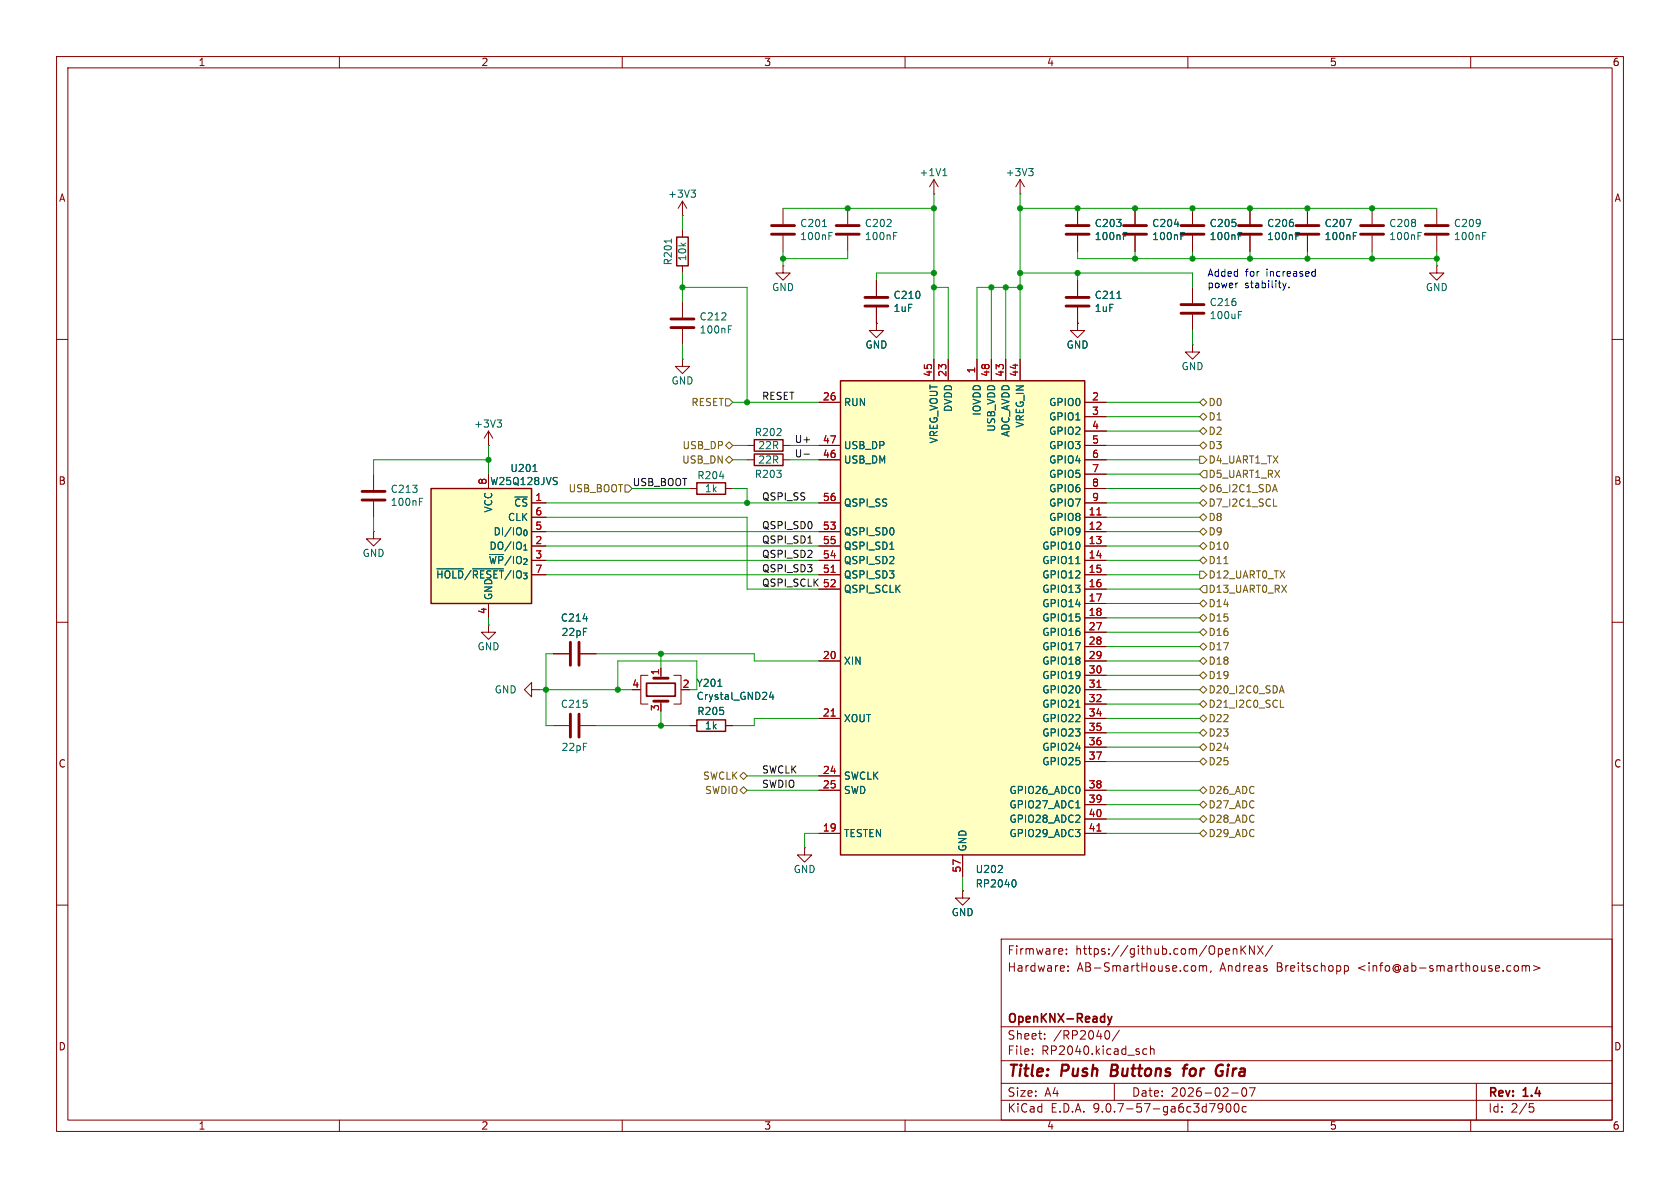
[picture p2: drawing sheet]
<svg xmlns="http://www.w3.org/2000/svg" width="297mm" height="210mm" viewBox="0 0 297 210" stroke-linecap="round" stroke-linejoin="round" font-family="sans-serif">
<g fill="none" stroke="#840000" stroke-width=".18">
<path d="M10 10h277v190h-277zM12 12h273v186h-273zM60 10v2M110 10v2M160 10v2M210 10v2M260 10v2M165.1 34.3h.1M165.1 31.8l-.8 1.2M165.1 31.8l.8 1.2M165.1 31.8v2.5M180.3 34.3h.1"/>
<path d="M180.3 31.8l-.7 1.2M180.3 31.8l.8 1.2M180.3 31.8v2.5M242.6 36.8v2.8M254 36.8v2.8M190.5 57.2v1.2h1.3l-1.3 1.3-1.3-1.3h1.3M190.5 57.2h.1M190.5 49.5v2.8M190.5 54.4v2.8M242.6 41.7v2.8M254 41.7v2.8M10 60h2"/>
<path d="M86.4 78.7h.1M86.4 76.2l-.8 1.3M86.4 76.2l.7 1.3M86.4 76.2v2.5M210.8 61v1.2h1.3l-1.3 1.3-1.3-1.3h1.3M210.8 61h.1M285 60h2M66 94v1.3h1.3l-1.3 1.2-1.2-1.2h1.2M66 94h.1M10 110h2M86.4 110.5v1.3h1.2l-1.2 1.2-1.3-1.2h1.3M86.4 110.5h.1"/>
<path d="M97.8 115.6h2.8M102.6 115.6h2.8M285 110h2M94 121.9v-1.2l-1.3 1.2 1.3 1.3v-1.3h1.2M95.2 121.9h.1M97.8 128.3h2.8M102.6 128.3h2.8M10 160h2M177 166h108v32h-108zM187.8 167.8l.1 .3-.7 .1M188.5 168.6v.1M188.5 167.8v.1"/>
<path d="M188.8 171.6v.1M188.8 170.8v.1M211.1 170.7l.3 .3v.4l-.3 .3M212 170.8l.5-.1 .2 .2M212 170.7v1M212.7 170.9l.2-.2 .3 .1 .1 .9M212.7 170.9v.8M214.1 171.6l-.1 .3M218 167.8l.2-.1 .4 .1 .1 .9M218 167.7v1M219.4 167.2v1.5M219.6 167.8l.6 .9"/>
<path d="M220.2 167.2l-.8 .9M221.7 167.2v1.5l-.8-1.5v1.5M222.3 167.2l1 1.5M223.3 167.2l-1 1.5M225 167.1l-1.3 2M237.7 170.8l.4-.1 .3 .3v.4l-.2 .2h-.5M237.7 170.7v1.5M267.8 170.8l.4-.1 .3 .3v.4l-.3 .3-.4-.1-.1-.2v-.4zM269.1 170.8l.4-.1 .2 .2M269.1 170.7v1M269.7 170.9l.3-.2 .3 .1 .1 .9M269.7 170.9v.8"/>
<path d="M271.1 170.7l1.1 .4-1.1 .5M285 160h2M60 198v2M110 198v2M160 198v2M177 194.5h108M177 191.5h108M177 187.5h108M177 181.5h108M182.5 186.3v.1M182.5 185.5v.1M184.7 183.6v.1"/>
<path d="M184.7 182.8v.1M195.7 182.2a.81 .81 0 0 1 .6 .6 .81 .81 0 0 1-.3 .8l-.3 .1M197 191.5v3M197.9 182.1l-1.3 2M202 186.1l.3 .3 .4-.1M202.7 185.5l-.4-.1-.3 .3M203.4 185.5l.2-.1 .4 .1v.9M203.4 184.9v1.5M210 198v2M216.2 195.7l-.3 .3h-.3l-.3-.3 .2-.5 .4-.1 .2 .1a.99 .99 0 0 1-.4 1.4h-.2M216.9 195.2l.2-.1a.81 .81 0 0 1 .6 .6 .81 .81 0 0 1-.3 .8l-.2 .1a.81 .81 0 0 1-.3-1.4zM217.7 193.2h1.2"/>
<path d="M218.3 195.2l.2-.1a.81 .81 0 0 1 .6 .6 .81 .81 0 0 1-.3 .8l-.1 .1a.81 .81 0 0 1-.4-1.4zM219.7 192.4l.2-.1a.81 .81 0 0 1 .6 .6 .81 .81 0 0 1-.3 .8l-.2 .1a.81 .81 0 0 1-.3-1.4zM220.3 195.7l-.4-.1-.3 .3v.4l.1 .2h.6M220.9 192.3h1l-.7 1.5M260 198v2M261 191.5v6.5M270.4 195.1h.7M270.5 195.7h.4l.3 .3-.2 .5-.5 .1"/>
</g>
<path d="M196.6 188.2l-.3 2h.8M209.1 188.9h.7M209.9 188.2l-.4 .1-.1 .2-.2 1.7M215.7 188.2l.5 .1M215.8 189.4h.4l-.1 .6-.4 .2" fill="none" stroke="#840000" stroke-width=".4"/>
<path d="M195.8 179.7l.4 1M196.6 179.7l-.4 1M196.2 180.7l-.1 .3-.3 .2" fill="none" stroke="#840000" stroke-width=".3"/>
<path d="M240.5 39.9h4.1M252 39.9h4M188.5 52.6h4M188.5 54.1h4M240.5 41.4h4.1M252 41.4h4M100.8 113.5v4.1M102.4 113.5v4.1M100.8 126.2v4.1M102.4 126.2v4.1" fill="none" stroke="#840000" stroke-width=".51"/>
<path d="M166.7 31.1h.7M166.8 30.1l.2-.3v1.3M181.9 29.8h.7l-.4 .5M182.4 30.3l.2 .2v.3l-.2 .3M197.5 52.8h.7M250.7 41.7h.4M250.7 41.1h.6M262.1 41.7h.4M262.1 41.1h.6M87.9 74.2h.8l-.5 .5M88.4 74.7l.3 .3v.3l-.3 .2M103.1 109.4h.8" fill="none" stroke="#006464" stroke-width=".18"/>
<path d="M148.6 67.3h43.2v83.8h-43.2z" fill="#ffffc2"/>
<path d="M119.6 41.9h2.1v5.1h-2.1zM133.3 77.7h5.1v2.1h-5.1zM148.6 67.3h43.2v83.8h-43.2zM123.2 85.3h5.1v2.1h-5.1zM133.3 80.3h5.1v2h-5.1zM123.2 127.3h5.1v2h-5.1z" fill="none" stroke="#840000" stroke-width=".25"/>
<g fill="none" stroke="#840000" stroke-width=".18">
<path d="M120.6 38.1h.1M120.6 35.6v2.5M120.6 35.6l-.7 1.2M120.6 35.6l.8 1.2M138.4 36.8v2.8M149.9 36.8v2.8M190.5 36.8v2.8M200.7 36.8v2.8M210.8 36.8v2.8M231.1 36.8v2.8M120.6 40.6v1.3M120.6 47v1.3"/>
<path d="M120.6 53.3v2.8M120.6 58.2v2.8M138.4 47v1.3h1.3l-1.3 1.2-1.2-1.2h1.2M138.4 47h.1M138.4 41.7v2.8M149.9 41.7v2.8M154.9 57.2v1.2h1.3l-1.3 1.3-1.2-1.3h1.2M154.9 57.2h.1M154.9 49.5v2.8M154.9 54.4v2.8M190.5 41.7v2.8M200.7 41.7v2.8"/>
<path d="M210.8 41.7v2.8M210.8 50.8v2.8M210.8 55.6v2.8M231.1 41.7v2.8M120.6 63.5v1.3h1.3l-1.3 1.2-1.2-1.2h1.2M120.6 63.5h.1M132.1 78.7h1.2M138.4 78.7h1.3M144.8 71.1h3.8M144.8 78.7h3.8M165.1 63.5v3.8M167.6 63.5v3.8"/>
<path d="M172.7 63.5v3.8M175.3 63.5v3.8M177.8 63.5v3.8M180.3 63.5v3.8M191.8 71.1h3.8M191.8 78.7h3.8M191.8 73.7h3.8M191.8 76.2h3.8M66 83.8v2.8M66 88.6v2.8M121.9 86.4h1.3M128.3 86.4h1.2"/>
<path d="M132.1 81.3h1.2M138.4 81.3h1.3M144.8 81.3h3.8M144.8 88.9h3.8M144.8 94h3.8M144.8 96.5h3.8M144.8 99.1h3.8M191.8 81.3h3.8M191.8 88.9h3.8M191.8 94h3.8M191.8 96.5h3.8M191.8 99.1h3.8"/>
<path d="M191.8 83.8h3.8M191.8 86.4h3.8M191.8 91.4h3.8M114.6 119.4h-1.3v5.1h1.3M116.8 118.1v1.3M119.1 119.4h1.3v5.1h-1.3M144.8 101.6h3.8M144.8 104.1h3.8M144.8 116.8h3.8M191.8 101.6h3.8M191.8 104.1h3.8M191.8 116.8h3.8"/>
<path d="M191.8 106.7h3.8M191.8 109.2h3.8M191.8 111.8h3.8M191.8 114.3h3.8M191.8 119.4h3.8M113 121.9h.3M116.8 124v.5M121.9 128.3h1.3M128.3 128.3h1.2M144.8 127h3.8M144.8 137.2h3.8M144.8 139.7h3.8"/>
<path d="M191.8 127h3.8M191.8 139.7h3.8M191.8 121.9h3.8M191.8 124.5h3.8M191.8 129.5h3.8M191.8 132.1h3.8M191.8 134.6h3.8M142.2 149.9v1.2h1.3l-1.3 1.3-1.2-1.3h1.2M142.2 149.9h.1M144.8 147.3h3.8M170.2 157.5v1.3h1.2l-1.2 1.2-1.3-1.2h1.3M170.2 157.5h.1"/>
<path d="M170.2 151.1v3.8M191.8 147.3h3.8M191.8 142.2h3.8M191.8 144.8h3.8"/>
</g>
<g fill="none" stroke="#006464" stroke-width=".18">
<path d="M122.2 33.6h.7l-.4 .5M122.7 34.1l.2 .2v.3l-.2 .3M207.6 39.6h.8M238 38.8h.9l-.6 1.3M118.7 42.2v.8M128.8 58.2h.4M128.8 57.6h.6M145.4 40.1h.7M146.5 41.7h.5M146.5 41.1h.6M158 41.7h.4M158 41.1h.6"/>
<path d="M198.6 41.7h.4M198.6 41.1h.6M208.8 41.7h.4M208.8 41.1h.6M218.9 41.7h.5M218.9 41.1h.6M218.9 55.7h.5M218.9 55.1h.6M239.3 41.7h.4M239.3 41.1h.6M74.2 88.7h.4M74.2 88.1h.6"/>
<path d="M127.2 84.2h.8M157.3 97.1h.7M190.2 99.6h.7M126.9 121.3h.7M136.3 122.3l-.3 .9h.8M136.6 122.8v.8M190.2 125h.7M176.4 154.2h.8M177.1 153.1v.4M179.3 155.5a.79 .79 0 0 1 0 1.3M190.2 142.8h.7"/>
</g>
<path d="M193.9 91h.7M146.9 101.2h.8M146.9 126.6h.8M193.9 121.5h.7M193.9 146.9h.7" fill="none" stroke="#a90000" stroke-width=".18"/>
<g fill="none" stroke="#840000" stroke-width=".51">
<path d="M136.4 39.9h4.1M147.8 39.9h4.1M188.5 39.9h4M198.6 39.9h4.1M208.8 39.9h4.1M229.1 39.9h4.1M118.6 56.4h4.1M118.6 57.9h4.1M136.4 41.4h4.1M147.8 41.4h4.1M152.9 52.6h4.1M152.9 54.1h4.1"/>
<path d="M188.5 41.4h4M198.6 41.4h4.1M208.8 41.4h4.1M208.8 53.8h4.1M208.8 55.4h4.1M229.1 41.4h4.1M64 86.9h4.1M64 88.4h4.1M115.6 119.9h2.5M115.6 124h2.5"/>
</g>
<path d="M114.3 120.8h5.1v2.3h-5.1z" fill="none" stroke="#840000" stroke-width=".3"/>
<path d="M76.2 86.4h17.8v20.3h-17.8z" fill="#ffffc2"/>
<path d="M76.2 86.4h17.8v20.3h-17.8z" fill="none" stroke="#840000" stroke-width=".25"/>
<g fill="none" stroke="#840000" stroke-width=".18">
<path d="M190.5 36.8v2.8M200.7 36.8v2.8M210.8 36.8v2.8M221 36.8v2.8M231.1 36.8v2.8M154.9 57.2h.1M154.9 49.5v2.8M154.9 54.4v2.8M190.5 57.2h.1M190.5 41.7v2.8M190.5 49.5v2.8M190.5 54.4v2.8"/>
<path d="M200.7 41.7v2.8M210.8 41.7v2.8M221 41.7v2.8M231.1 41.7v2.8M254 47v1.3h1.3l-1.3 1.2-1.3-1.2h1.3M254 47h.1M144.8 71.1h3.8M144.8 78.7h3.8M165.1 63.5v3.8M167.6 63.5v3.8M172.7 63.5v3.8M175.3 63.5v3.8"/>
<path d="M177.8 63.5v3.8M180.3 63.5v3.8M191.8 71.1h3.8M191.8 78.7h3.8M191.8 73.7h3.8M191.8 76.2h3.8M86.4 83.8v2.6M94 88.9h2.5M94 91.4h2.5M94 94h2.5M94 96.5h2.5M144.8 88.9h3.8"/>
<path d="M144.8 94h3.8M144.8 96.5h3.8M144.8 81.3h3.8M144.8 99.1h3.8M191.8 88.9h3.8M191.8 91.4h3.8M191.8 94h3.8M191.8 96.5h3.8M191.8 81.3h3.8M191.8 99.1h3.8M191.8 83.8h3.8M191.8 86.4h3.8"/>
<path d="M86.4 106.7v2.5M97.8 115.6h2.8M102.6 115.6h2.8M116.8 118.1v1.3M144.8 101.6h3.8M144.8 104.1h3.8M144.8 116.8h3.8M191.8 101.6h3.8M191.8 104.1h3.8M191.8 116.8h3.8M191.8 106.7h3.8M191.8 109.2h3.8"/>
<path d="M191.8 111.8h3.8M191.8 114.3h3.8M191.8 119.4h3.8M121.9 128.3h1.3M128.3 128.3h1.2M144.8 127h3.8M144.8 137.2h3.8M144.8 139.7h3.8M191.8 127h3.8M191.8 139.7h3.8M191.8 121.9h3.8M191.8 124.5h3.8"/>
<path d="M191.8 129.5h3.8M191.8 132.1h3.8M191.8 134.6h3.8M144.8 147.3h3.8M170.2 157.5h.1M170.2 151.1v3.8M191.8 147.3h3.8M191.8 142.2h3.8M191.8 144.8h3.8"/>
</g>
<g fill="none" stroke="#006464" stroke-width=".18">
<path d="M207.6 39.6h.8M238 38.8h.9l-.6 1.3M197.5 52.8h.7M198.6 41.7h.4M198.6 41.1h.6M208.8 41.7h.4M208.8 41.1h.6M218.9 41.7h.5M218.9 41.1h.6M229.1 41.7h.4M229.1 41.1h.6M239.3 41.7h.4"/>
<path d="M239.3 41.1h.6M94.2 83.4h.7M98 84.4l.5 .1M98.3 85.1l.2 .2-.2 .4M157.3 97.1h.7M190.2 99.6h.7M77.2 100.6h4.7M83.5 100.6h5.5M103.1 109.4h.8M126.9 121.3h.7M136.3 122.3l-.3 .9h.8M136.6 122.8v.8"/>
<path d="M190.2 125h.7M176.4 154.2h.8M177.1 153.1v.4M179.3 155.5a.79 .79 0 0 1 0 1.3M190.2 142.8h.7"/>
</g>
<path d="M218.9 39.9h4.1M218.9 41.4h4.1" fill="none" stroke="#840000" stroke-width=".51"/>
<g fill="none" stroke="#725600" stroke-width=".18">
<path d="M128.3 78.7l.6-.6 .6 .6-.6 .7zM128.3 70.5h.6l.6 .6-.6 .7h-.6zM212.1 73.7l.6-.7 .7 .7-.7 .6zM212.1 78.7l.6-.6 .7 .6-.7 .7zM212.1 71.1l.6-.6 .7 .6-.7 .7zM212.1 76.2l.6-.6 .7 .6-.7 .6zM110.5 85.7h.6l.7 .7-.7 .6h-.6zM128.3 81.3l.6-.7 .6 .7-.6 .6zM212.1 96.5l.6-.6 .7 .6-.7 .7zM212.1 94l.6-.7 .7 .7-.7 .6zM212.1 99.1l.6-.7 .7 .7-.7 .6zM212.1 91.4l.6-.6 .7 .6-.7 .7z"/>
<path d="M212.1 86.4l.6-.7 .7 .7-.7 .6zM212.1 80.6h.6l.7 .7-.7 .6h-.6zM212.7 88.3l.7 .6-.7 .6-.6-.6zM212.7 83.2h.7v1.3h-.7l-.6-.7zM216.4 99.6h.7M225.1 89.5h.6M225.4 85.7l.4 1.2M212.1 101h.6l.7 .6-.7 .6h-.6zM212.1 106.7l.6-.7 .7 .7-.7 .6zM212.1 109.2l.6-.6 .7 .6-.7 .7zM212.1 119.4l.6-.7 .7 .7-.7 .6zM212.1 114.3l.6-.6 .7 .6-.7 .6z"/>
<path d="M212.1 116.8l.6-.6 .7 .6-.7 .7zM212.7 111.1l.7 .7-.7 .6-.6-.6zM212.7 103.5h.7v1.3h-.7l-.6-.7zM130.8 137.2l.6-.7 .7 .7-.7 .6zM130.8 139.7l.6-.6 .7 .6-.7 .6zM212.1 129.5l.6-.6 .7 .6-.7 .7zM212.1 127l.6-.6 .7 .6-.7 .6zM212.1 124.5l.6-.7 .7 .7-.7 .6zM212.1 139.7l.6-.6 .7 .6-.7 .6zM212.1 134.6l.6-.6 .7 .6-.7 .7zM212.1 132.1l.6-.7 .7 .7-.7 .6zM212.1 121.9l.6-.6 .7 .6-.7 .7z"/>
<path d="M226.3 122.1h.6M226.4 125h.6M226.6 121.2l.4 1.3M212.1 147.3l.6-.6 .7 .6-.7 .7zM212.1 144.8l.6-.7 .7 .7-.7 .6zM212.1 142.2l.6-.6 .7 .6-.7 .7z"/>
</g>
<path d="M142.1 80.3h1M142.8 96h.7" fill="none" stroke="#0f0f0f" stroke-width=".18"/>
<g fill="none" stroke="#009600" stroke-width=".18">
<path d="M120.6 38.1v2.5M138.4 36.8h26.7M165.1 34.3v29.2M180.3 36.8h73.7M180.3 34.3v29.2M120.6 50.8h11.5v20.3M120.6 48.3v5M138.4 44.5v2.5M149.9 44.5v1.2h-11.5M165.1 50.8h2.5v12.7M165.1 48.3h-10.2v1.2M175.3 50.8v12.7"/>
<path d="M177.8 50.8v12.7M180.3 50.8h-7.6v12.7M180.3 48.3h30.5v2.5M190.5 44.5v1.2h63.5M190.5 48.3v1.2M200.7 44.5v1.2M210.8 44.5v1.2M210.8 58.4v2.6M221 44.5v1.2M231.1 44.5v1.2M242.6 44.5v1.2M254 44.5v2.5"/>
<path d="M86.4 78.7v5.1M120.6 61v2.5M129.5 71.1h15.3M129.5 78.7h2.6M139.7 78.7h5.1M195.6 71.1h16.5M195.6 78.7h16.5M195.6 73.7h16.5M195.6 76.2h16.5M66 91.4v2.6M86.4 81.3h-20.4v2.5M96.5 88.9h48.3"/>
<path d="M96.5 91.4h35.6v12.7h12.7M96.5 96.5h48.3M96.5 99.1h48.3M96.5 94h48.3M111.8 86.4h10.1M129.5 86.4h2.6v2.5M129.5 81.3h2.6M139.7 81.3h5.1M195.6 88.9h16.5M195.6 83.8h16.5M195.6 91.4h16.5M195.6 86.4h16.5"/>
<path d="M195.6 96.5h16.5M195.6 99.1h16.5M195.6 94h16.5M195.6 81.3h16.5M86.4 109.2v1.3M96.5 101.6h48.3M97.8 115.6h-1.3v12.7h1.3M105.4 115.6h27.9v1.2h11.5M116.8 115.6v2.5M195.6 101.6h16.5M195.6 104.1h16.5M195.6 116.8h16.5"/>
<path d="M195.6 114.3h16.5M195.6 109.2h16.5M195.6 111.8h16.5M195.6 106.7h16.5M195.6 119.4h16.5M95.2 121.9h16.6M105.4 128.3h16.5M109.2 121.9v-5.1h14v5.1h-1.3M116.8 125.7v2.6M132.1 137.2h12.7M132.1 139.7h12.7M144.8 127h-11.5v1.3h-3.8"/>
<path d="M195.6 121.9h16.5M195.6 127h16.5M195.6 129.5h16.5M195.6 132.1h16.5M195.6 139.7h16.5M195.6 134.6h16.5M195.6 124.5h16.5M144.8 147.3h-2.6v2.6M170.2 154.9v2.6M195.6 147.3h16.5M195.6 142.2h16.5M195.6 144.8h16.5"/>
</g>
<path d="M218.7 50h.1M226.8 50l.3 .9M227.1 50.9l-.2 .3M227.4 50l-.3 .9M227.9 50.8v.1M232.1 48l.4 .1M232.5 47.6v1.2M232.5 48.8h-.4" fill="none" stroke="#0000c2" stroke-width=".18"/>
<path d="M193.9 91h.7M146.9 101.2h.8M146.9 126.6h.8M193.9 121.5h.7M193.9 146.9h.7" fill="none" stroke="#a90000" stroke-width=".18"/>
<g fill="#009600" stroke="#009600" stroke-width=".18">
<circle cx="109.2" cy="121.9" r=".46"/>
<circle cx="116.8" cy="128.3" r=".46"/>
<circle cx="116.8" cy="115.6" r=".46"/>
<circle cx="190.5" cy="36.8" r=".46"/>
<circle cx="190.5" cy="48.3" r=".46"/>
<circle cx="180.3" cy="48.3" r=".46"/>
<circle cx="180.3" cy="36.8" r=".46"/>
<circle cx="177.8" cy="50.8" r=".46"/>
<circle cx="180.3" cy="50.8" r=".46"/>
<circle cx="200.7" cy="36.8" r=".46"/>
<circle cx="210.8" cy="36.8" r=".46"/>
<circle cx="221" cy="36.8" r=".46"/>
<circle cx="175.3" cy="50.8" r=".46"/>
<circle cx="165.1" cy="50.8" r=".46"/>
<circle cx="165.1" cy="48.3" r=".46"/>
<circle cx="165.1" cy="36.8" r=".46"/>
<circle cx="149.9" cy="36.8" r=".46"/>
<circle cx="200.7" cy="45.7" r=".46"/>
<circle cx="210.8" cy="45.7" r=".46"/>
<circle cx="96.5" cy="121.9" r=".46"/>
<circle cx="86.4" cy="81.3" r=".46"/>
<circle cx="132.1" cy="88.9" r=".46"/>
<circle cx="132.1" cy="71.1" r=".46"/>
<circle cx="120.6" cy="50.8" r=".46"/>
<circle cx="138.4" cy="45.7" r=".46"/>
<circle cx="221" cy="45.7" r=".46"/>
<circle cx="242.6" cy="45.7" r=".46"/>
<circle cx="231.1" cy="45.7" r=".46"/>
<circle cx="254" cy="45.7" r=".46"/>
<circle cx="242.6" cy="36.8" r=".46"/>
<circle cx="231.1" cy="36.8" r=".46"/>
</g>
<g font-size="2.8" fill="#840000">
<text x="178" y="190.9">Title:</text>
<text x="187.7" y="190.9">Push</text>
<text x="197.2" y="190.9">Buttons</text>
<text x="210.9" y="190.9">for</text>
<text x="217.4" y="190.9">Gira</text>
</g>
<g font-size="2.1" fill="#840000">
<text x="178" y="172">Hardware:</text>
<text x="178" y="169">Firmware:</text>
<text x="190.1" y="169">https://github.com/OpenKNX/</text>
<text x="190.4" y="172">AB-SmartHouse.com,</text>
<text x="215.7" y="172">Andreas</text>
<text x="225.8" y="172">Breitschopp</text>
<text x="240.3" y="172">&lt;info@ab-smarthouse.com&gt;</text>
<text x="178" y="184">Sheet:</text>
<text x="178" y="181.2">OpenKNX-Ready</text>
<text x="186.2" y="184">/RP2040/</text>
<text x="178" y="186.7">File:</text>
<text x="184.1" y="186.7">RP2040.kicad_sch</text>
<text x="178" y="196.9">KiCad</text>
<text x="178" y="194.1">Size:</text>
<text x="184.7" y="194.1">A4</text>
<text x="185.7" y="196.9">E.D.A.</text>
<text x="193.3" y="196.9">9.0.7-57-ga6c3d7900c</text>
<text x="200" y="194.1">Date:</text>
<text x="207" y="194.1">2026-02-07</text>
<text x="263" y="194.3">Rev:</text>
<text x="263" y="196.9">Id:</text>
<text x="267.1" y="196.9">2/5</text>
<text x="269.4" y="194.3">1.4</text>
</g>
<g font-size="1.8" fill="#840000">
<text x="35" y="11.9">1</text>
<text x="85" y="11.9">2</text>
<text x="135" y="11.9">3</text>
<text x="185" y="11.9">4</text>
<text x="235" y="11.9">5</text>
<text x="285" y="11.9">6</text>
<text x="10.3" y="35.9">A</text>
<text x="285.3" y="35.9">A</text>
<text x="10.3" y="85.9">B</text>
<text x="285.3" y="85.9">B</text>
<text x="10.3" y="135.9">C</text>
<text x="285.3" y="135.9">C</text>
<text x="10.3" y="185.9">D</text>
<text x="285.3" y="185.9">D</text>
<text x="35" y="199.9">1</text>
<text x="85" y="199.9">2</text>
<text x="135" y="199.9">3</text>
<text x="185" y="199.9">4</text>
<text x="235" y="199.9">5</text>
<text x="285" y="199.9">6</text>
</g>
<g font-size="1.8" fill="#006464">
<text x="118" y="35.2">+3V3</text>
<text x="162.5" y="31.3">+1V1</text>
<text x="177.7" y="31.3">+3V3</text>
<text x="141.4" y="40.3">C201</text>
<text x="152.8" y="40.3">C202</text>
<text x="193.4" y="40.3">C203</text>
<text x="203.6" y="40.3">C204</text>
<text x="213.8" y="40.3">C205</text>
<text x="223.9" y="40.3">C206</text>
<text x="234.1" y="40.3">C207</text>
<text x="245.5" y="40.3">C208</text>
<text x="256.9" y="40.3">C209</text>
<text x="119" y="47" transform="rotate(-90 119 47)">R201</text>
<text x="121.5" y="46.3" transform="rotate(-90 121.5 46.3)">10k</text>
<text x="141.4" y="42.6">100nF</text>
<text x="152.8" y="42.6">100nF</text>
<text x="193.4" y="42.6">100nF</text>
<text x="203.6" y="42.6">100nF</text>
<text x="213.8" y="42.6">100nF</text>
<text x="223.9" y="42.6">100nF</text>
<text x="234.1" y="42.6">100nF</text>
<text x="245.5" y="42.6">100nF</text>
<text x="256.9" y="42.6">100nF</text>
<text x="136.4" y="51.7">GND</text>
<text x="157.9" y="53">C210</text>
<text x="193.4" y="53">C211</text>
<text x="252" y="51.7">GND</text>
<text x="123.6" y="56.8">C212</text>
<text x="123.6" y="59.2">100nF</text>
<text x="157.9" y="55.3">1uF</text>
<text x="193.4" y="55.3">1uF</text>
<text x="213.8" y="54.3">C216</text>
<text x="213.8" y="56.6">100uF</text>
<text x="152.9" y="61.8">GND</text>
<text x="188.5" y="61.8">GND</text>
<text x="208.8" y="65.6">GND</text>
<text x="118.6" y="68.2">GND</text>
<text x="149.1" y="72">RUN</text>
<text x="185.4" y="72">GPIO0</text>
<text x="83.7" y="75.8">+3V3</text>
<text x="133.3" y="77.3">R202</text>
<text x="168.5" y="72.9" transform="rotate(-90 168.5 72.9)">DVDD</text>
<text x="173.6" y="73.6" transform="rotate(-90 173.6 73.6)">IOVDD</text>
<text x="176.1" y="76.4" transform="rotate(-90 176.1 76.4)">USB_VDD</text>
<text x="178.7" y="77.3" transform="rotate(-90 178.7 77.3)">ADC_AVDD</text>
<text x="181.2" y="75.7" transform="rotate(-90 181.2 75.7)">VREG_IN</text>
<text x="185.4" y="74.5">GPIO1</text>
<text x="185.4" y="77.1">GPIO2</text>
<text x="90.1" y="83.6">U201</text>
<text x="133.9" y="82.1">22R</text>
<text x="133.9" y="79.6">22R</text>
<text x="149.1" y="79.6">USB_DP</text>
<text x="149.1" y="82.1">USB_DM</text>
<text x="166" y="78.5" transform="rotate(-90 166 78.5)">VREG_VOUT</text>
<text x="185.4" y="79.6">GPIO3</text>
<text x="185.4" y="82.1">GPIO4</text>
<text x="69" y="87.3">C213</text>
<text x="69" y="89.6">100nF</text>
<text x="86.6" y="86">W25Q128JVS</text>
<text x="90.8" y="89.8">~{CS}</text>
<text x="123.2" y="84.9">R204</text>
<text x="124.5" y="87.2">1k</text>
<text x="133.3" y="84.7">R203</text>
<text x="149.1" y="89.8">QSPI_SS</text>
<text x="185.4" y="84.7">GPIO5</text>
<text x="185.4" y="87.2">GPIO6</text>
<text x="185.4" y="89.8">GPIO7</text>
<text x="87.1" y="94.8">DI/IO_{0}</text>
<text x="87.2" y="90.7" transform="rotate(-90 87.2 90.7)">VCC</text>
<text x="89.7" y="92.3">CLK</text>
<text x="149.1" y="94.8">QSPI_SD0</text>
<text x="185.4" y="92.3">GPIO8</text>
<text x="185.4" y="94.8">GPIO9</text>
<text x="64" y="98.7">GND</text>
<text x="86.3" y="99.9">~{WP}/IO_{2}</text>
<text x="86.4" y="97.4">DO/IO_{1}</text>
<text x="149.1" y="97.4">QSPI_SD1</text>
<text x="149.1" y="99.9">QSPI_SD2</text>
<text x="184.2" y="97.4">GPIO10</text>
<text x="184.2" y="99.9">GPIO11</text>
<text x="76.9" y="102.5">~{HOLD}/~{RESET}/IO_{3}</text>
<text x="87.2" y="106.2" transform="rotate(-90 87.2 106.2)">GND</text>
<text x="149.1" y="102.5">QSPI_SD3</text>
<text x="149.1" y="105">QSPI_SCLK</text>
<text x="184.2" y="102.5">GPIO12</text>
<text x="184.2" y="105">GPIO13</text>
<text x="184.2" y="107.5">GPIO14</text>
<text x="99" y="110.1">C214</text>
<text x="99.2" y="112.6">22pF</text>
<text x="184.2" y="110.1">GPIO15</text>
<text x="184.2" y="112.6">GPIO16</text>
<text x="84.3" y="115.2">GND</text>
<text x="149.1" y="117.7">XIN</text>
<text x="184.2" y="115.2">GPIO17</text>
<text x="184.2" y="117.7">GPIO18</text>
<text x="87.4" y="122.8">GND</text>
<text x="99" y="125.3">C215</text>
<text x="123" y="121.6">Y201</text>
<text x="123" y="123.9">Crystal_GND24</text>
<text x="184.2" y="120.2">GPIO19</text>
<text x="184.2" y="122.8">GPIO20</text>
<text x="184.2" y="125.3">GPIO21</text>
<text x="123.2" y="126.6">R205</text>
<text x="124.5" y="129.1">1k</text>
<text x="149.1" y="127.9">XOUT</text>
<text x="184.2" y="127.9">GPIO22</text>
<text x="184.2" y="130.4">GPIO23</text>
<text x="99.2" y="132.9">22pF</text>
<text x="184.2" y="132.9">GPIO24</text>
<text x="184.2" y="135.5">GPIO25</text>
<text x="149.1" y="138">SWCLK</text>
<text x="149.1" y="140.6">SWD</text>
<text x="178.4" y="140.6">GPIO26_ADC0</text>
<text x="178.4" y="143.1">GPIO27_ADC1</text>
<text x="149.1" y="148.2">TESTEN</text>
<text x="178.4" y="145.6">GPIO28_ADC2</text>
<text x="178.4" y="148.2">GPIO29_ADC3</text>
<text x="140.2" y="154.5">GND</text>
<text x="171" y="150.6" transform="rotate(-90 171 150.6)">GND</text>
<text x="172.4" y="154.5">U202</text>
<text x="172.4" y="157.1">RP2040</text>
<text x="168.1" y="162.2">GND</text>
</g>
<g font-size="1.8" fill="#0000c2">
<text x="213.4" y="49.1">Added</text>
<text x="213.4" y="51.2">power</text>
<text x="220" y="51.2">stability.</text>
<text x="220.2" y="49.1">for</text>
<text x="224" y="49.1">increased</text>
</g>
<g font-size="1.8" fill="#725600">
<text x="122.1" y="72">RESET</text>
<text x="213.6" y="72">D0</text>
<text x="213.6" y="74.5">D1</text>
<text x="213.6" y="77.1">D2</text>
<text x="120.5" y="82.1">USB_DN</text>
<text x="120.6" y="79.6">USB_DP</text>
<text x="213.6" y="82.1">D4_UART1_TX</text>
<text x="213.6" y="79.6">D3</text>
<text x="100.4" y="87.2">USB_BOOT</text>
<text x="213.6" y="89.8">D7_I2C1_SCL</text>
<text x="213.6" y="87.2">D6_I2C1_SDA</text>
<text x="213.6" y="84.7">D5_UART1_RX</text>
<text x="213.6" y="94.8">D9</text>
<text x="213.6" y="92.3">D8</text>
<text x="213.6" y="97.4">D10</text>
<text x="213.6" y="99.9">D11</text>
<text x="213.6" y="102.5">D12_UART0_TX</text>
<text x="213.6" y="107.5">D14</text>
<text x="213.6" y="105">D13_UART0_RX</text>
<text x="213.6" y="110.1">D15</text>
<text x="213.6" y="112.6">D16</text>
<text x="213.6" y="115.2">D17</text>
<text x="213.6" y="117.7">D18</text>
<text x="213.6" y="125.3">D21_I2C0_SCL</text>
<text x="213.6" y="122.8">D20_I2C0_SDA</text>
<text x="213.6" y="120.2">D19</text>
<text x="213.6" y="130.4">D23</text>
<text x="213.6" y="127.9">D22</text>
<text x="213.6" y="135.5">D25</text>
<text x="213.6" y="132.9">D24</text>
<text x="124.2" y="138">SWCLK</text>
<text x="124.6" y="140.6">SWDIO</text>
<text x="213.6" y="140.6">D26_ADC</text>
<text x="213.6" y="143.1">D27_ADC</text>
<text x="213.6" y="148.2">D29_ADC</text>
<text x="213.6" y="145.6">D28_ADC</text>
</g>
<g font-size="1.8" fill="#0f0f0f">
<text x="134.6" y="70.8">RESET</text>
<text x="140.4" y="80.9">U-</text>
<text x="140.4" y="78.4">U+</text>
<text x="111.8" y="86">USB_BOOT</text>
<text x="134.6" y="88.6">QSPI_SS</text>
<text x="134.6" y="93.6">QSPI_SD0</text>
<text x="134.6" y="101.3">QSPI_SD3</text>
<text x="134.6" y="98.7">QSPI_SD2</text>
<text x="134.6" y="96.2">QSPI_SD1</text>
<text x="134.6" y="103.8">QSPI_SCLK 52</text>
<text x="134.6" y="136.8">SWCLK</text>
<text x="134.6" y="139.4">SWDIO</text>
</g>
<g font-size="1.8" fill="#a90000">
<text x="145.4" y="70.9">26</text>
<text x="164.8" y="66.7" transform="rotate(-90 164.8 66.7)">45</text>
<text x="167.4" y="66.7" transform="rotate(-90 167.4 66.7)">23</text>
<text x="172.5" y="66.1" transform="rotate(-90 172.5 66.1)">1</text>
<text x="175" y="66.7" transform="rotate(-90 175 66.7)">48</text>
<text x="177.5" y="66.7" transform="rotate(-90 177.5 66.7)">43</text>
<text x="180.1" y="66.7" transform="rotate(-90 180.1 66.7)">44</text>
<text x="193" y="70.9">2</text>
<text x="193" y="73.4">3</text>
<text x="193" y="75.9">4</text>
<text x="145.4" y="78.5">47</text>
<text x="145.4" y="81">46</text>
<text x="193" y="78.5">5</text>
<text x="193" y="81">6</text>
<text x="193" y="83.6">7</text>
<text x="86.1" y="85.8" transform="rotate(-90 86.1 85.8)">8</text>
<text x="94.5" y="88.6">1</text>
<text x="145.4" y="88.6">56</text>
<text x="193" y="86.1">8</text>
<text x="193" y="88.6">9</text>
<text x="94.5" y="91.2">6</text>
<text x="94.5" y="93.7">5</text>
<text x="145.4" y="93.7">53</text>
<text x="192.4" y="91.2">11</text>
<text x="192.4" y="93.7">12</text>
<text x="94.5" y="96.3">2</text>
<text x="94.5" y="98.8">3</text>
<text x="94.5" y="101.3">7</text>
<text x="145.4" y="96.3">55</text>
<text x="145.4" y="98.8">54</text>
<text x="145.4" y="101.3">51</text>
<text x="192.4" y="96.3">13</text>
<text x="192.4" y="98.8">14</text>
<text x="192.4" y="101.3">15</text>
<text x="145.4" y="103.9">52</text>
<text x="192.4" y="103.9">16</text>
<text x="192.4" y="106.4">17</text>
<text x="86.1" y="108.7" transform="rotate(-90 86.1 108.7)">4</text>
<text x="192.4" y="109">18</text>
<text x="192.4" y="111.5">27</text>
<text x="116.6" y="119.5" transform="rotate(-90 116.6 119.5)">1</text>
<text x="145.4" y="116.6">20</text>
<text x="192.4" y="114">28</text>
<text x="192.4" y="116.6">29</text>
<text x="192.4" y="119.1">30</text>
<text x="111.7" y="121.7">4</text>
<text x="116.6" y="125.8" transform="rotate(-90 116.6 125.8)">3</text>
<text x="120.6" y="121.7">2</text>
<text x="192.4" y="121.7">31</text>
<text x="192.4" y="124.2">32</text>
<text x="145.4" y="126.7">21</text>
<text x="192.4" y="126.7">34</text>
<text x="192.4" y="129.3">35</text>
<text x="192.4" y="131.8">36</text>
<text x="145.4" y="136.9">24</text>
<text x="192.4" y="134.4">37</text>
<text x="145.4" y="139.4">25</text>
<text x="192.4" y="139.4">38</text>
<text x="192.4" y="142">39</text>
<text x="145.4" y="147.1">19</text>
<text x="192.4" y="144.5">40</text>
<text x="192.4" y="147.1">41</text>
<text x="169.9" y="154.3" transform="rotate(-90 169.9 154.3)">57</text>
</g>
</svg>
